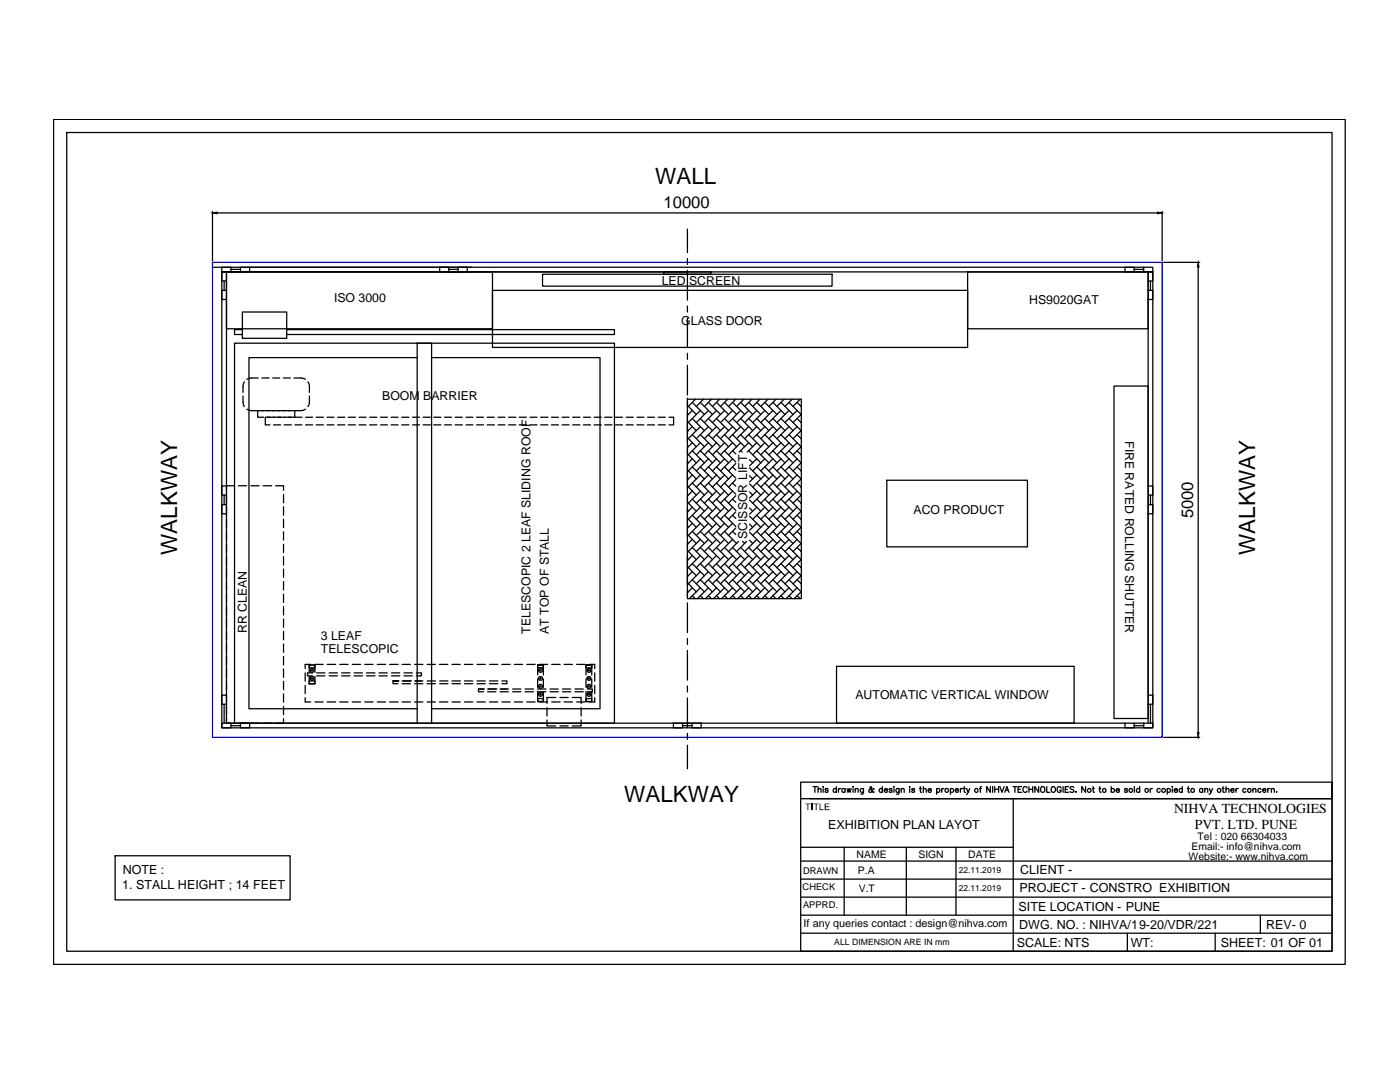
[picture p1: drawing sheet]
<svg xmlns="http://www.w3.org/2000/svg" width="279mm" height="216mm" viewBox="0 0 279 216" stroke-linecap="round" stroke-linejoin="round" font-family="sans-serif">
<!-- layer: 0 -->
<g fill="none" stroke="#000" stroke-width=".25">
<path d="M10.7 23.8h257.8v168.6h-257.8zM13.3 26.4h252.5v163.4h-252.5zM42.4 53.3h185.8M42.4 42.2v9.9M43.3 42.5h187.7M44.3 54.3h185.8v90.9h-185.8zM44.3 54.3h.9v1.8h-.9zM44.3 57.9h.9v1.9h-.9zM44.3 53.3h1.8v1h-1.8zM44.3 54.3h92.9M44.7 56.1v1.8M45.2 54.3h53.1v11.3h-53.1z"/>
<path d="M45.2 56.1v1.8M45.2 59.8v37.2M46.1 53.7h1.9M48 53.3h1.8v1h-1.8zM49.8 53.3h44.4M87.7 53.3h1.9v1h-1.9zM89.6 53.7h1.8M91.4 53.3h1.8v1h-1.8zM98.3 57.9h94.8v11.4h-94.8zM108.3 54.7h57.8v2.4h-57.8zM132.4 54.3h9.5v.4h-9.5zM137.2 45.7v4.7"/>
<path d="M137.2 51.6v1.2M137.2 54v5.9M193.1 54.3h36v11.3h-36zM224.5 53.3h1.8v1h-1.8zM226.3 53.7h1.9M226.3 54.3h1.9M228.2 53.3h1.9v1h-1.9zM229.1 54.3h1v1.8h-1zM229.1 57.9h1v1.9h-1zM229.1 56.1v1.8M229.1 59.8v37.2M229.6 56.1v1.8"/>
<path d="M231.9 42.2v9.9M232.2 52.4h7.2M239.1 53.3v92.9M46.8 68.5h75.8v75.8h-75.8zM48.4 62.3h8.8v5.2h-8.8zM48.4 65.8h-1.6v.9h1.6M48.5 79v1.2l.3 .9M48.8 76.2l-.3 .9v1.2M51.5 75.4h-1.3l-.9 .3M52.3 75.4h1.4M54.4 75.4h1.4M56.5 75.4h1.4"/>
<path d="M57.2 65.8h65.4v.9h-65.4M58.7 75.4h1.4l.8 .3M61.5 76.2l.3 .9v1.2M61.8 79v1.2l-.3 .9M83.3 71.4h-33.6v70h33.6M86.1 71.4h33.6v70h-33.6M137.2 79.7h.1M137.2 79.7h22.7v39.8h-22.7zM137.2 61.1v1.2M137.2 63.4v5.9M137.2 70.5v1.2M137.2 72.9v5.9"/>
<path d="M137.2 80v1.2M138.8 79.7l-1.4 1.4M140.4 79.7l-1.4 1.4M142 79.7l-1.4 1.4M143.6 79.7l-1.4 1.4M145.2 79.7l-1.4 1.4M146.8 79.7l-1.4 1.4M148.4 79.7l-1.4 1.4M150.1 79.7l-1.5 1.4M151.7 79.7l-1.5 1.4M153.3 79.7l-1.5 1.4M154.9 79.7l-1.5 1.4"/>
<path d="M156.5 79.7l-1.4 1.4M158.1 79.7l-1.4 1.4M159.7 79.7l-1.4 1.4M222.3 77h6.8v66.4h-6.8zM44.3 97h.9v1.8h-.9zM44.7 98.8v1.9M45.2 98.7v2M46.7 96.9h-1.5v.9M47.6 96.9h1.6M49.3 81.6l.9 .3h1.3M50.1 96.9h1.6M52.5 96.9h1.7"/>
<path d="M52.6 81.9h-1.2v1.4h1.2M53.3 83.3h4.9M53.9 83.3h-1v1.5h1M54.6 84.8h1.4M55 96.9h1.6v.9M56.6 98.7v1.6M56.7 84.8h1.5M58.8 81.9v1.4h-1.2M58.9 84.8h1.4M58.9 83.3h1.4M60.9 81.6l-.8 .3h-7.8M61 84.8h1.4"/>
<path d="M61 83.3h1.4M63.1 84.8h1.4M63.1 83.3h1.4M65.3 84.8h1.4M65.3 83.3h1.4M67.4 84.8h1.4M67.4 83.3h1.4M69.5 84.8h1.4M69.5 83.3h1.4M71.7 84.8h1.4M71.7 83.3h1.4M73.8 84.8h1.4"/>
<path d="M73.8 83.3h1.4M75.9 84.8h1.4M75.9 83.3h1.4M78 84.8h1.4M78 83.3h1.4M80.2 84.8h1.4M80.2 83.3h1.4M82.3 84.8h1.4M82.3 83.3h1.4M84.4 84.8h1.5M84.4 83.3h1.5M86.6 84.8h1.4"/>
<path d="M86.6 83.3h1.4M88.7 84.8h1.4M88.7 83.3h1.4M90.8 84.8h1.5M90.8 83.3h1.5M93 84.8h1.4M93 83.3h1.4M95.1 84.8h1.4M95.1 83.3h1.4M97.2 84.8h1.5M97.2 83.3h1.5M99.4 84.8h1.4"/>
<path d="M99.4 83.3h1.4M101.5 84.8h1.4M101.5 83.3h1.4M103.6 84.8h1.5M103.6 83.3h1.5M105.8 84.8h1.4M105.8 83.3h1.4M107.9 84.8h1.4M107.9 83.3h1.4M110.1 84.8h1.3M110.1 83.3h1.3M112.2 84.8h1.4"/>
<path d="M112.2 83.3h1.4M114.3 84.8h1.4M114.3 83.3h1.4M116.4 84.8h1.4M116.4 83.3h1.4M118.6 84.8h1.4M118.6 83.3h1.4M120.7 84.8h1.4M120.7 83.3h1.4M122.8 84.8h1.4M122.8 83.3h1.4M125 84.8h1.4"/>
<path d="M125 83.3h1.4M127.1 84.8h1.4M127.1 83.3h1.4M129.2 84.8h1.4M129.2 83.3h1.4M131.3 84.8h1.5M131.3 83.3h1.5M133.5 83.3h.9v1.5h-.9M137.2 82.4v5.9M137.2 89.5v1.2M137.2 91.8v6M137.2 80.9l1.8 1.8"/>
<path d="M137.2 82.5l.2 .2M137.2 84.1l1.8 1.8M137.2 85.7l.2 .2M137.2 87.3l1.8 1.8M137.2 88.9l.2 .2M137.2 90.5l1.8 1.9M137.2 92.1l.2 .3M137.2 93.8l1.8 1.8M137.2 95.4l.2 .2M137.2 97l1.8 1.8M137.2 98.6l.2 .2M138.2 98l-1 1v1.1"/>
<path d="M138.2 80.3l2.4 2.4M138.2 83.5l2.4 2.4M138.2 86.7l2.4 2.4M138.2 89.9l2.4 2.5M138.2 93.2l2.4 2.4M138.2 96.4l2.4 2.4M138.2 99.6l2.4 2.4M138.2 81.9l-1 1M138.2 85.1l-1 1M138.2 88.3l-1 1M138.2 91.6l-1 .9M138.2 94.8l-1 .9"/>
<path d="M139.8 80.3l2.4 2.4M139.8 83.5l2.4 2.4M139.8 86.7l2.4 2.4M139.8 89.9l2.4 2.5M139.8 93.2l2.4 2.4M139.8 96.4l2.4 2.4M139.8 99.6l2.4 2.4M139.8 81.9l-2.4 2.4M139.8 85.1l-2.4 2.4M139.8 88.3l-2.4 2.4M139.8 91.6l-2.4 2.4M139.8 94.8l-2.4 2.4"/>
<path d="M139.8 98l-2.4 2.4M141.4 80.3l2.4 2.4M141.4 83.5l2.4 2.4M141.4 86.7l2.4 2.4M141.4 89.9l2.4 2.5M141.4 93.2l2.4 2.4M141.4 96.4l2.4 2.4M141.4 99.6l2.4 2.4M141.4 81.9l-2.4 2.4M141.4 85.1l-2.4 2.4M141.4 88.3l-2.4 2.4M141.4 91.6l-2.4 2.4"/>
<path d="M141.4 94.8l-2.4 2.4M141.4 98l-2.4 2.4M143 80.3l2.4 2.4M143 83.5l2.4 2.4M143 86.7l2.4 2.4M143 89.9l2.4 2.5M143 93.2l2.4 2.4M143 96.4l2.4 2.4M143 99.6l2.4 2.4M143 81.9l-2.4 2.4M143 85.1l-2.4 2.4M143 88.3l-2.4 2.4"/>
<path d="M143 91.6l-2.4 2.4M143 94.8l-2.4 2.4M143 98l-2.4 2.4M144.6 80.3l2.4 2.4M144.6 83.5l2.4 2.4M144.6 86.7l2.4 2.4M144.6 89.9l2.2 2.3M144.6 93.2l2.2 2.2M144.6 96.4l2.2 2.2M144.6 99.6l2.2 2.2M144.6 81.9l-2.4 2.4M144.6 85.1l-2.4 2.4"/>
<path d="M144.6 88.3l-2.4 2.4M144.6 91.6l-2.4 2.4M144.6 94.8l-2.4 2.4M144.6 98l-2.4 2.4M146.2 80.3l2.4 2.4M146.2 83.5l2.4 2.4M146.2 86.7l2.4 2.4M146.2 89.9l.6 .7M146.2 93.2l.6 .6M146.2 96.4l.6 .6M146.2 99.6l.6 .6M146.2 81.9l-2.4 2.4"/>
<path d="M146.2 85.1l-2.4 2.4M146.2 88.3l-2.4 2.4M146.2 91.6l-2.4 2.4M146.2 94.8l-2.4 2.4M146.2 98l-2.4 2.4M146.8 92.5l-1.4 1.5M146.8 95.7l-1.4 1.5M146.8 98.9l-1.4 1.5M147.8 80.3l2.4 2.4M147.8 83.5l2.4 2.4M147.8 86.7l2.4 2.4M147.8 89.9l.3 .3"/>
<path d="M147.8 81.9l-2.4 2.4M147.8 85.1l-2.4 2.4M147.8 88.3l-2.4 2.4M149.4 80.3l2.4 2.4M149.4 83.5l2.4 2.4M149.4 86.7l2.4 2.4M149.4 89.9l2.4 2.5M149.4 81.9l-2.4 2.4M149.4 85.1l-2.4 2.4M149.4 88.3l-1.9 1.9M149.6 91.7l.6 .7M149.6 93.3l2.2 2.3"/>
<path d="M149.6 94.9l.6 .7M149.6 96.5l2.2 2.3M149.6 98.2l.6 .6M149.6 99.8l2.2 2.2M151 80.3l2.4 2.4M151 83.5l2.4 2.4M151 86.7l2.4 2.4M151 89.9l2.4 2.5M151 93.2l2.4 2.4M151 96.4l2.4 2.4M151 99.6l2.4 2.4M151 81.9l-2.4 2.4"/>
<path d="M151 85.1l-2.4 2.4M151 88.3l-1.9 1.9M151 91.6l-1.4 1.3M151 94.8l-1.4 1.4M151 98l-1.4 1.4M152.6 80.3l2.5 2.4M152.6 83.5l2.5 2.4M152.6 86.7l2.5 2.4M152.6 89.9l2.5 2.5M152.6 93.2l2.5 2.4M152.6 96.4l2.5 2.4M152.6 99.6l2.5 2.4"/>
<path d="M152.6 81.9l-2.4 2.4M152.6 85.1l-2.4 2.4M152.6 88.3l-2.4 2.4M152.6 91.6l-2.4 2.4M152.6 94.8l-2.4 2.4M152.6 98l-2.4 2.4M154.2 80.3l2.5 2.4M154.2 83.5l2.5 2.4M154.2 86.7l2.5 2.4M154.2 89.9l2.5 2.5M154.2 93.2l2.5 2.4M154.2 96.4l2.5 2.4"/>
<path d="M154.2 99.6l2.5 2.4M154.2 81.9l-2.4 2.4M154.2 85.1l-2.4 2.4M154.2 88.3l-2.4 2.4M154.2 91.6l-2.4 2.4M154.2 94.8l-2.4 2.4M154.2 98l-2.4 2.4M155.9 80.3l2.4 2.4M155.9 83.5l2.4 2.4M155.9 86.7l2.4 2.4M155.9 89.9l2.4 2.5M155.9 93.2l2.4 2.4"/>
<path d="M155.9 96.4l2.4 2.4M155.9 99.6l2.4 2.4M155.9 81.9l-2.5 2.4M155.9 85.1l-2.5 2.4M155.9 88.3l-2.5 2.4M155.9 91.6l-2.5 2.4M155.9 94.8l-2.5 2.4M155.9 98l-2.5 2.4M157.5 80.3l2.4 2.4M157.5 83.5l2.4 2.4M157.5 86.7l2.4 2.4M157.5 89.9l2.4 2.5"/>
<path d="M157.5 93.2l2.4 2.4M157.5 96.4l2.4 2.4M157.5 99.6l2.4 2.4M157.5 81.9l-2.4 2.4M157.5 85.1l-2.4 2.4M157.5 88.3l-2.4 2.4M157.5 91.6l-2.4 2.4M157.5 94.8l-2.4 2.4M157.5 98l-2.4 2.4M159.1 80.3l.8 .8M159.1 83.5l.8 .9M159.1 86.7l.8 .9"/>
<path d="M159.1 89.9l.8 .9M159.1 93.2l.8 .8M159.1 96.4l.8 .8M159.1 99.6l.8 .8M159.1 81.9l-2.4 2.4M159.1 85.1l-2.4 2.4M159.1 88.3l-2.4 2.4M159.1 91.6l-2.4 2.4M159.1 94.8l-2.4 2.4M159.1 98l-2.4 2.4M159.9 81.1h.1M159.9 82.7l-1.6 1.6"/>
<path d="M159.9 84.3h.1M159.9 85.9l-1.6 1.6M159.9 87.5h.1M159.9 89.1l-1.6 1.6M159.9 90.7h.1M159.9 92.3l-1.6 1.7M159.9 93.9v.1M159.9 95.5l-1.6 1.7M159.9 97.1v.1M159.9 98.7l-1.6 1.7M177 95.8h28v13.3h-28zM229.1 97h1v1.8h-1z"/>
<path d="M229.1 98.8v1.9M229.6 98.8v1.9M44.3 100.7h.9v1.8h-.9zM45.2 101.1v39M56.6 101.1v1.7M56.6 103.6v1.7M56.6 106.1v1.7M56.6 108.6v1.7M56.6 111.1v1.7M56.6 113.6v1.6M56.6 116.1v1.6M56.6 118.6v1.6"/>
<path d="M137.2 101.3v6M137.2 108.4v1.2M137.2 110.8v5.9M137.2 117.9v1.2M137.2 100.2l1.8 1.8M137.2 101.8l.2 .2M137.2 103.4l1.8 1.8M137.2 105l.2 .2M137.2 106.6l1.8 1.8M137.2 108.2l.2 .2M137.2 109.8l1.8 1.9M137.2 111.4l.2 .3"/>
<path d="M137.2 113.1l1.8 1.8M137.2 114.7l.2 .2M137.2 116.3l1.8 1.8M137.2 117.9l.2 .2M138.2 102.8l2.4 2.4M138.2 106l2.4 2.4M138.2 109.2l2.4 2.5M138.2 112.5l2.4 2.4M138.2 115.7l2.4 2.4M138.2 118.9l.6 .6M138.2 101.2l-1 1M138.2 104.4l-1 1"/>
<path d="M138.2 107.6l-1 1M138.2 110.9l-1 .9M138.2 114.1l-1 .9M138.2 117.3l-1 1M139.8 102.8l2.4 2.4M139.8 106l2.4 2.4M139.8 109.2l2.4 2.5M139.8 112.5l2.4 2.4M139.8 115.7l2.4 2.4M139.8 118.9l.6 .6M139.8 101.2l-2.4 2.4M139.8 104.4l-2.4 2.4"/>
<path d="M139.8 107.6l-2.4 2.5M139.8 110.9l-2.4 2.4M139.8 114.1l-2.4 2.4M139.8 117.3l-2.2 2.2M141.4 102.8l2.4 2.4M141.4 106l2.4 2.4M141.4 109.2l2.4 2.5M141.4 112.5l2.4 2.4M141.4 115.7l2.4 2.4M141.4 118.9l.6 .6M141.4 101.2l-2.4 2.4M141.4 104.4l-2.4 2.4"/>
<path d="M141.4 107.6l-2.4 2.5M141.4 110.9l-2.4 2.4M141.4 114.1l-2.4 2.4M141.4 117.3l-2.2 2.2M143 102.8l2.4 2.4M143 106l2.4 2.4M143 109.2l2.4 2.5M143 112.5l2.4 2.4M143 115.7l2.4 2.4M143 118.9l.6 .6M143 101.2l-2.4 2.4M143 104.4l-2.4 2.4"/>
<path d="M143 107.6l-2.4 2.5M143 110.9l-2.4 2.4M143 114.1l-2.4 2.4M143 117.3l-2.2 2.2M144.6 102.8l2.2 2.3M144.6 106l2.4 2.4M144.6 109.2l2.4 2.5M144.6 112.5l2.4 2.4M144.6 115.7l2.4 2.4M144.6 118.9l.6 .6M144.6 101.2l-2.4 2.4M144.6 104.4l-2.4 2.4"/>
<path d="M144.6 107.6l-2.4 2.5M144.6 110.9l-2.4 2.4M144.6 114.1l-2.4 2.4M144.6 117.3l-2.2 2.2M146.2 102.8l.6 .6M146.2 106l.6 .7M146.2 109.2l2.4 2.5M146.2 112.5l2.4 2.4M146.2 115.7l2.4 2.4M146.2 118.9l.6 .6M146.2 101.2l-2.4 2.4M146.2 104.4l-2.4 2.4"/>
<path d="M146.2 107.6l-2.4 2.5M146.2 110.9l-2.4 2.4M146.2 114.1l-2.4 2.4M146.2 117.3l-2.2 2.2M146.8 102.1l-1.4 1.5M146.8 105.4l-1.4 1.4M147.4 108l-2 2.1M147.8 109.2l2.4 2.5M147.8 112.5l2.4 2.4M147.8 115.7l2.4 2.4M147.8 118.9l.6 .6M147.8 110.9l-2.4 2.4"/>
<path d="M147.8 114.1l-2.4 2.4M147.8 117.3l-2.2 2.2M148.2 108l.4 .4M149 108l-2 2.1M149.4 109.2l2.4 2.5M149.4 112.5l2.4 2.4M149.4 115.7l2.4 2.4M149.4 118.9l.6 .6M149.4 110.9l-2.4 2.4M149.4 114.1l-2.4 2.4M149.4 117.3l-2.2 2.2M149.6 101.4l.6 .6"/>
<path d="M149.6 103l2.2 2.2M149.6 104.6l.6 .6M149.6 106.2l2.2 2.2M149.6 107.8l.6 .6M151 102.8l2.4 2.4M151 106l2.4 2.4M151 109.2l2.4 2.5M151 112.5l2.4 2.4M151 115.7l2.4 2.4M151 118.9l.6 .6M151 101.2l-1.4 1.4M151 104.4l-1.4 1.4"/>
<path d="M151 107.6l-2.4 2.5M151 110.9l-2.4 2.4M151 114.1l-2.4 2.4M151 117.3l-2.2 2.2M152.6 102.8l2.5 2.4M152.6 106l2.5 2.4M152.6 109.2l2.5 2.5M152.6 112.5l2.5 2.4M152.6 115.7l2.5 2.4M152.6 118.9l.6 .6M152.6 101.2l-2.4 2.4M152.6 104.4l-2.4 2.4"/>
<path d="M152.6 107.6l-2.4 2.5M152.6 110.9l-2.4 2.4M152.6 114.1l-2.4 2.4M152.6 117.3l-2.2 2.2M154.2 102.8l2.5 2.4M154.2 106l2.5 2.4M154.2 109.2l2.5 2.5M154.2 112.5l2.5 2.4M154.2 115.7l2.5 2.4M154.2 118.9l.6 .6M154.2 101.2l-2.4 2.4M154.2 104.4l-2.4 2.4"/>
<path d="M154.2 107.6l-2.4 2.5M154.2 110.9l-2.4 2.4M154.2 114.1l-2.4 2.4M154.2 117.3l-2.2 2.2M155.9 102.8l2.4 2.4M155.9 106l2.4 2.4M155.9 109.2l2.4 2.5M155.9 112.5l2.4 2.4M155.9 115.7l2.4 2.4M155.9 118.9l.5 .6M155.9 101.2l-2.5 2.4M155.9 104.4l-2.5 2.4"/>
<path d="M155.9 107.6l-2.5 2.5M155.9 110.9l-2.5 2.4M155.9 114.1l-2.5 2.4M155.9 117.3l-2.2 2.2M157.5 102.8l2.4 2.4M157.5 106l2.4 2.4M157.5 109.2l2.4 2.5M157.5 112.5l2.4 2.4M157.5 115.7l2.4 2.4M157.5 118.9l.6 .6M157.5 101.2l-2.4 2.4M157.5 104.4l-2.4 2.4"/>
<path d="M157.5 107.6l-2.4 2.5M157.5 110.9l-2.4 2.4M157.5 114.1l-2.4 2.4M157.5 117.3l-2.2 2.2M159.1 102.8l.8 .9M159.1 106l.8 .9M159.1 109.2l.8 .9M159.1 112.5l.8 .8M159.1 115.7l.8 .8M159.1 118.9l.6 .6M159.1 101.2l-2.4 2.4M159.1 104.4l-2.4 2.4"/>
<path d="M159.1 107.6l-2.4 2.5M159.1 110.9l-2.4 2.4M159.1 114.1l-2.4 2.4M159.1 117.3l-2.2 2.2M159.9 100.4h.1M159.9 102l-1.6 1.6M159.9 103.6h.1M159.9 105.2l-1.6 1.6M159.9 106.8h.1M159.9 108.4l-1.6 1.7M159.9 110v.1M159.9 111.6l-1.6 1.7"/>
<path d="M159.9 113.2v.1M159.9 114.8l-1.6 1.7M159.9 116.4v.1M159.9 118.1l-1.4 1.4M229.1 100.7h1v1.8h-1zM229.1 102.5v36.2M44.3 138.7h.9v1.8h-.9zM56.6 121v1.7M56.6 123.5v1.7M56.6 126v1.7M56.6 128.5v1.7M56.6 131v1.7"/>
<path d="M56.6 133.5v1.7M56.6 136v1.6M56.6 138.5v1.6M60.9 139.2v.9h1.1M60.9 134.3v1.6M60.9 136.8v1.6M61.7 134.1v-1.4h1.2v1.4M61.7 135v1.4v-.5h1.2v.5h-1.2h1.2v-1.4M61.7 132.7h1.2v.6h-1.2zM62 132.6h-1.1v.8M62.4 134.3h-1v.6h1M62.9 132.6h1.6"/>
<path d="M63.2 134.9h1.6M63.2 134.3h1.6M65.3 132.6h1.7M65.7 134.9h1.6M65.7 134.3h1.6M67.8 132.6h1.7M68.2 134.9h1.6M68.2 134.3h1.6M70.3 132.6h1.7M70.7 134.9h1.6M70.7 134.3h1.6M72.8 132.6h1.7"/>
<path d="M73.1 134.9h1.7M73.1 134.3h1.7M75.3 132.6h1.6M75.6 134.9h1.7M75.6 134.3h1.7M77.8 132.6h1.6M78.1 134.9h1.7M78.1 134.3h1.7M78.4 135.9v.5h1M79.4 135.9h-1h1.2M80.2 136.4h1.7M80.2 135.9h1.9"/>
<path d="M80.2 132.6h1.7M80.6 134.9h1.7M80.6 134.3h1.7M82.7 136.4h1.7M82.7 135.9h1.7M82.7 132.6h1.7M83.1 134.3h1v.6h-1M85.2 136.4h1.7M85.2 135.9h1.7M85.2 132.6h1.7M87.7 132.6h1.7M87.7 136.4h1.7"/>
<path d="M87.7 135.9h1.7M90.2 136.4h1.7M90.2 135.9h1.7M90.2 132.6h1.6M92.7 136.4h1.6M92.7 135.9h1.6M92.7 132.6h1.6M95.2 136.4h1.6M95.2 135.9h1.6M95.2 132.6h1.6M96.7 137.5h-1.2v.5h1M97.3 138h1.7"/>
<path d="M97.3 137.5h1.9M97.7 136.4h1.6M97.7 135.9h1.6M97.7 132.6h1.6M99.8 138h1.7M99.8 137.5h1.7M100.1 135.9h1.1v.5h-1.1M100.1 132.6h1.7M102.3 138h1.7M102.3 137.5h1.7M102.6 132.6h1.7M104.8 138h1.7"/>
<path d="M104.8 137.5h1.7M105.1 132.6h1.7M107.3 138h1.7M107.3 137.5h1.7M107.3 138v2h1.1v-2M107.3 134.7v-2h1.1v.6h-1.1v-.6h1.1v2M107.3 139.4h1.1v.6h-1.1zM107.3 135.5v1.6M107.6 132.6h1.7M107.8 136.9h.1v.2zM107.8 135.3l.2 .1-.1 .1zM107.8 133.7l.2 .1-.1 .1z"/>
<path d="M107.8 138.5h.2l-.1 .2zM108.4 135.5v1.6M109.8 138h1.6M109.8 137.5h1.6M110.1 132.6h1.7M110.9 139.2h-1.7v1.2M111.7 139.2h1.7M112.3 138h1.6M112.3 137.5h1.6M112.6 132.6h1.6M114.2 139.2h1.8v1.2M114.8 138h1.6"/>
<path d="M114.8 137.5h1.6M115.1 132.6h1.6M117 138v2h1.1v-2M117 134.7v-2h1.1v.6h-1.1v-.6h1.1v2M117 139.4h1.1v.6h-1.1zM117 135.5v1.6M117.2 137.5h1v.5h-1M117.5 136.9l.2 .1-.2 .1zM117.6 132.6h1.1v.8M118.1 135.5v1.6M118.7 139.2v.9h-1.1M118.7 134.3v1.6"/>
<path d="M118.7 136.8v1.6M137.2 120.3v5.9M137.2 127.4v1.2M137.2 129.8v5.9M137.2 136.9v1.2M137.2 139.3v5.9M166.9 133h47.5v11.3h-47.5zM229.1 138.7h1v1.8h-1zM44.3 144.3h1.8v.9h-1.8zM44.7 140.5v3.8M45.2 143.4v.9h1.5M45.2 140.5v3.8h179.3"/>
<path d="M46.1 144.8h1.9M48 144.3h1.8v.9h-1.8zM56.6 143.4v.9h-1.6M56.6 141v1.6M62.9 140.1h1.6M65.3 140.1h1.7M67.8 140.1h1.7M70.3 140.1h1.7M72.8 140.1h1.7M75.3 140.1h1.6M77.8 140.1h1.6M80.2 140.1h1.7"/>
<path d="M82.7 140.1h1.7M83.3 144.3v-75.8h2.8v75.8M85.2 140.1h1.7M87.7 140.1h1.7M90.2 140.1h1.6M92.7 140.1h1.6M95.2 140.1h1.6M97.7 140.1h1.6M100.1 140.1h1.7M102.6 140.1h1.7M105.1 140.1h1.7M107.6 140.1h1.7"/>
<path d="M109.2 143.7v1.2h1.7M109.2 141.2v1.7M110.1 140.1h1.7M111.7 144.9h1.7M112.6 140.1h1.6M115.1 140.1h1.6M116 143.7v1.2h-1.8M116 141.2v1.7M134.4 144.3h1.8v.9h-1.8zM136.2 144.8h1.9M137.2 146.3v1.2M137.2 148.7v4.7"/>
<path d="M138.1 144.3h1.8v.9h-1.8zM159.8 156.1h106v3.3h-106zM161.6 159.4h104.2M162.2 157h.8M162.6 157v1.1M163.3 157.6l.2-.3 .3 .1 .1 .7M163.3 157v1.1M164.3 157v.1zM164.3 157.4v.7M165.3 157.5l-.3-.2-.3 .1v.2l.5 .2 .1 .1-.3 .2-.3-.2M166.9 157.5a.35 .35 0 0 0-.5 0 .35 .35 0 0 0 0 .5 .35 .35 0 0 0 .5-.1M166.9 157v1.1"/>
<path d="M167.3 157.3v.8M167.8 157.3l-.3 .1-.2 .3M168.6 157.5a.35 .35 0 0 0-.5 0 .35 .35 0 0 0 0 .5 .35 .35 0 0 0 .5-.1M168.6 157.3v.8M169 157.3l.2 .8 .2-.8 .3 .8 .2-.8M170.3 157v.1zM170.3 157.4v.7M170.7 157.6l.3-.3 .2 .1 .1 .7M170.7 157.3v.8M172.3 157.3v.9l-.1 .2h-.4M172.3 157.5a.37 .37 0 0 0-.5-.1 .37 .37 0 0 0 0 .6 .37 .37 0 0 0 .5-.1M174.4 157.5l-.1-.2a.63 .63 0 0 1-.9 .7l.1-.4 .5-.3-.2-.3-.2 .1 .1 .3 .5 .7h.2v-.1"/>
<path d="M176.1 157.5a.35 .35 0 0 0-.5 0 .35 .35 0 0 0 0 .5 .35 .35 0 0 0 .5-.1M176.1 157v1.1M176.5 157.7h.6v-.1a.35 .35 0 0 0-.5-.1 .35 .35 0 0 0 0 .5 .35 .35 0 0 0 .5-.1M178 157.5l-.2-.2-.3 .1v.2l.5 .2v.1l-.2 .2-.4-.2M178.3 157h.2zM178.4 157.4v.7M179.4 157.3v1.1h-.5M179.4 157.5a.35 .35 0 0 0-.5 0 .35 .35 0 0 0 0 .5 .35 .35 0 0 0 .5-.1M179.9 157.6l.3-.3 .2 .1 .1 .7M179.9 157.3v.8M181.6 157v.1zM181.6 157.4v.7"/>
<path d="M182.5 157.5l-.2-.2-.4 .2 .6 .3v.3h-.4l-.2-.2M183.5 157.3h.4M183.7 157v.9v.2h.2M184.3 157.6l.1-.2h.4l.1 .7M184.3 157v1.1M185.2 157.7h.7a.35 .35 0 0 0-.5-.3 .35 .35 0 0 0-.1 .5l.2 .2 .4-.2M186.9 157.5a.35 .35 0 0 1 .6 0 .35 .35 0 0 1 0 .5 .35 .35 0 0 1-.6-.1M186.9 157.3v1.2M187.9 157.3v.8M188.4 157.3l-.3 .1-.2 .3M189.7 157.5a.35 .35 0 0 1 .5 0 .35 .35 0 0 1 0 .5 .35 .35 0 0 1-.5-.1M189.7 157.3v1.2"/>
<path d="M190.7 157.7h.6a.35 .35 0 0 0-.5-.3 .35 .35 0 0 0-.1 .5l.2 .2 .4-.2M191.7 157.3v.8M192.1 157.3l-.3 .1-.1 .3M192.3 157.3h.3M192.4 157v.9l.1 .2h.2M192.9 157.3l.3 .8 .3-.8M193.2 158.1l-.3 .4M195.5 157.3h.4M195.9 157h-.2v.2v.9M197.6 157v1.1l-.7-1.1v1.1M198.1 157v1.1M198.5 157v1.1"/>
<path d="M198.5 157.5h.8M199.3 157v1.1M199.5 157l.5 1.1 .4-1.1M200.5 158.1l.4-1.1 .5 1.1M200.7 157.7h.5M202.2 157h.7M202.2 159.4v30.4M202.6 157v1.1M203.2 157.5h.4M203.9 157h-.7v1.1h.7M205 157.3a.41 .41 0 0 0-.5-.3 .41 .41 0 0 0-.3 .4v.3a.42 .42 0 0 0 .3 .4 .42 .42 0 0 0 .5-.3M205.3 157.5h.8"/>
<path d="M205.3 157v1.1M206.1 157v1.1M207.3 157v1.1l-.8-1.1v1.1M207.9 157h.1a.56 .56 0 0 1 .5 .6 .56 .56 0 0 1-.6 .5l-.2-.4zM208.9 157v1.1h.6M210 157a.54 .54 0 0 1 .7 .5 .54 .54 0 0 1-.7 .6l-.2-.4zM211.8 157.3a.41 .41 0 0 0-.5-.4 .41 .41 0 0 0-.3 .5v.3a.4 .4 0 0 0 .4 .4 .4 .4 0 0 0 .4-.4h-.3M212.2 157v1.1M212.6 157.5h.4M213.3 157h-.7v1.1h.7M214.3 157.1l-.3-.1h-.4v.3l.6 .3 .1 .3-.3 .2-.4-.2M214.7 158.1h.1z"/>
<path d="M216.6 157v1.1l-.7-1.1v1.1M218 157.3h.4M218.2 157v.9v.2h.2M219.3 157.3h.4M219.5 157v.9v.2h.2M221.8 157.5a.37 .37 0 0 1 .5-.1 .37 .37 0 0 1 0 .6 .37 .37 0 0 1-.5-.1M221.8 157v1.1M222.7 157.7h.7a.34 .34 0 0 0-.3-.4 .34 .34 0 0 0-.4 .4l.2 .4h.3l.2-.2M224.5 144.3h1.8v.9h-1.8zM225 157.5l-.2-.2-.4 .2 .5 .3v.3h-.3l-.2-.2M226.3 144.3h1.9M226.3 144.8h1.9"/>
<path d="M226.4 157v1.1M227.4 157.5a.37 .37 0 0 0-.5-.1 .37 .37 0 0 0 0 .6 .37 .37 0 0 0 .5-.1M227.4 157v1.1M228.2 144.3h1.9v.9h-1.9zM229.1 140.5v3.8M229.6 157.3v.8M229.6 140.5v3.8M230 157.3l-.3 .1-.1 .3M231.5 157.5a.37 .37 0 0 0-.5-.1 .37 .37 0 0 0 0 .6 .37 .37 0 0 0 .5-.1M232.2 147.1h7.2M232.9 157.5a.35 .35 0 0 1 .6 0 .35 .35 0 0 1 0 .5 .35 .35 0 0 1-.6-.1M232.9 157.3v1.2"/>
<path d="M234 157v.1zM234 157.4v.7M234.3 157.7h.7v-.1a.35 .35 0 0 0-.5-.1 .35 .35 0 0 0 0 .5 .35 .35 0 0 0 .5-.1M236 157.5a.35 .35 0 0 0-.6 0 .35 .35 0 0 0 0 .5 .35 .35 0 0 0 .6-.1M236 157v1.1M237 157.3h.3M237.1 157v.9l.1 .2h.2M240 157.5a.35 .35 0 0 0-.5 0 .35 .35 0 0 0 0 .5 .35 .35 0 0 0 .5-.1M240 157.3v.8M240.4 157.6l.3-.3 .3 .1v.7M240.4 157.3v.8M241.4 157.3l.3 .8 .3-.8"/>
<path d="M241.7 158.1l-.4 .4M243.9 157.3h.4M244.1 157v1.1h.3M244.7 157.6l.3-.3 .2 .1 .1 .7M244.7 157v1.1M245.6 157.7h.7v-.1a.35 .35 0 0 0-.5-.1 .35 .35 0 0 0 0 .5 .35 .35 0 0 0 .5-.1M246.7 157.3v.8M247.1 157.3l-.3 .1-.1 .3M248.7 157.5a.35 .35 0 0 0-.6 0 .35 .35 0 0 0 0 .5 .35 .35 0 0 0 .6-.1M250 157.6l.3-.3 .3 .1v.7M250 157.3v.8M251.7 157.5a.35 .35 0 0 0-.6 0 .35 .35 0 0 0 0 .5 .35 .35 0 0 0 .6-.1"/>
<path d="M252 157.7h.6v-.1a.35 .35 0 0 0-.5-.1 .35 .35 0 0 0 0 .5 .35 .35 0 0 0 .5-.1M253 157.3v.8M253.4 157.3l-.2 .1-.2 .3M253.7 157.6l.2-.2h.3l.1 .7M253.7 157.3v.8M254.8 158v.1zM265.8 156.1v33.7h-106v-30.4M23 170.8h34.9v8.8h-34.9zM159.8 179h106M159.8 175.4h106M159.8 171.8h106M159.8 169.1h42.4"/>
<path d="M168.5 169.1v13.5M180.9 169.1v13.5M190.8 169.1v13.5M159.8 182.6h106M159.8 186.2h106M225 186.2v3.6M242.5 186.2v3.6M251.5 182.6v3.6"/>
<circle cx="62.3" cy="133.8" r=".41"/>
<circle cx="62.3" cy="135.4" r=".41"/>
<circle cx="62.3" cy="133.8" r=".12"/>
<circle cx="62.3" cy="135.4" r=".12"/>
<circle cx="107.9" cy="133.8" r=".39"/>
<circle cx="107.9" cy="138.5" r=".39"/>
<circle cx="107.9" cy="135.4" r=".39"/>
<circle cx="107.9" cy="137" r=".41"/>
<circle cx="117.5" cy="135.4" r=".41"/>
<circle cx="117.5" cy="133.8" r=".41"/>
<circle cx="117.5" cy="138.5" r=".41"/>
<circle cx="117.5" cy="137" r=".42"/>
<circle cx="117.5" cy="133.8" r=".12"/>
<circle cx="117.5" cy="138.5" r=".12"/>
<circle cx="117.5" cy="135.4" r=".12"/>
<circle cx="189" cy="157.7" r=".37"/>
<circle cx="194.8" cy="157.7" r=".37"/>
<circle cx="217.4" cy="157.7" r=".37"/>
<circle cx="220.4" cy="157.7" r=".37"/>
<circle cx="225.7" cy="157.7" r=".37"/>
<circle cx="228.8" cy="157.7" r=".37"/>
<circle cx="232.2" cy="157.7" r=".37"/>
<circle cx="238" cy="157.7" r=".37"/>
<circle cx="243.3" cy="157.7" r=".37"/>
<circle cx="249.3" cy="157.7" r=".37"/>
</g>
<path d="M42.4 52.4h189.5v94.7h-189.5z" fill="none" stroke="#00f" stroke-width=".25"/>
<path d="M42.4 42.5l.9-.2v.4zM231 42.3l.9 .2-.9 .2zM239.1 52.4l.2 .9h-.3zM239 146.2h.3l-.2 .9z" fill="#000" stroke="#000" stroke-width=".2"/>
<path d="M160.7 160.3h1.1v.2h-.5v1.2h-.2v-1.2h-.4zM162 160.3h.2v1.4h-.2zM162.3 160.3h1.1v.2h-.4v1.2h-.2v-1.2h-.5zM163.6 160.3h.1v1.2h.7v.2h-.8zM164.6 160.3h1v.2h-.8v.4h.7v.2h-.7v.4h.8v.2h-1z" fill="#000"/>
<g font-size="4.5">
<text x="130.8" y="36.7">WALL</text>
<text x="35.4" y="110.7" transform="rotate(-90 35.4 110.7)">WALKWAY</text>
<text x="250.5" y="110.7" transform="rotate(-90 250.5 110.7)">WALKWAY</text>
<text x="124.6" y="160">WALKWAY</text>
</g>
<g font-size="3.3">
<text x="132.4" y="41.5">10000</text>
<text x="238.1" y="103.4" transform="rotate(-90 238.1 103.4)">5000</text>
</g>
<g font-size="2.8">
<text x="234.3" y="162.3">NIHVA TECHNOLOGIES</text>
<text x="238.4" y="165.4">PVT. LTD. PUNE</text>
</g>
<g font-size="2.5">
<text x="132.1" y="56.9">LED SCREEN</text>
<text x="66.7" y="60.3">ISO 3000</text>
<text x="136" y="64.9">GLASS DOOR</text>
<text x="205.4" y="60.7">HS9020GAT</text>
<text x="76.3" y="79.8">BOOM BARRIER</text>
<text x="224.6" y="88" transform="rotate(90 224.6 88)">FIRE RATED ROLLING SHUTTER</text>
<text x="149.1" y="107.6" transform="rotate(-90 149.1 107.6)">SCISSOR LIFT</text>
<text x="182.3" y="102.6">ACO PRODUCT</text>
<text x="49.3" y="126.3" transform="rotate(-90 49.3 126.3)">RR CLEAN</text>
<text x="64" y="127.7">3 LEAF</text>
<text x="64" y="130.3">TELESCOPIC</text>
<text x="105.9" y="126.5" transform="rotate(-90 105.9 126.5)">TELESCOPIC 2 LEAF SLIDING ROOF</text>
<text x="109.5" y="126.5" transform="rotate(-90 109.5 126.5)">AT TOP OF STALL</text>
<text x="170.7" y="139.4">AUTOMATIC VERTICAL WINDOW</text>
<text x="165.3" y="165.5">EXHIBITION PLAN LAYOT</text>
<text x="24.4" y="177.3">1. STALL HEIGHT ; 14 FEET</text>
<text x="24.5" y="174.3">NOTE :</text>
<text x="203.5" y="178.1">PROJECT - CONSTRO EXHIBITION</text>
<text x="203.6" y="174.5">CLIENT -</text>
<text x="203.3" y="181.7">SITE LOCATION - PUNE</text>
<text x="203.4" y="185.3">DWG. NO. : NIHVA/19-20/VDR/221</text>
<text x="252.7" y="185.3">REV- 0</text>
<text x="202.9" y="188.9">SCALE: NTS</text>
<text x="225.7" y="188.9">WT:</text>
<text x="243.7" y="188.9">SHEET: 01 OF 01</text>
</g>
<text font-size="2.2" x="160.4" y="185">If any queries contact : design@nihva.com</text>
<g font-size="2.1">
<text x="239" y="167.5">Tel : 020 66304033</text>
<text x="170.9" y="171.3">NAME</text>
<text x="183.3" y="171.3">SIGN</text>
<text x="193.2" y="171.3">DATE</text>
<text x="237.2" y="171.6">Website:- www.nihva.com</text>
<text x="237.8" y="169.6">Email:- info@nihva.com</text>
<text x="171.2" y="174.4">P.A</text>
<text x="171.4" y="178">V.T</text>
</g>
<g font-size="1.9">
<text x="160.2" y="177.6">CHECK</text>
<text x="160.3" y="174.4">DRAWN</text>
<text x="160.3" y="181.1">APPRD.</text>
</g>
<g font-size="1.7">
<text x="191.3" y="174.1">22.11.2019</text>
<text x="191.3" y="177.7">22.11.2019</text>
<text x="166.5" y="188.6">ALL DIMENSION ARE IN mm</text>
</g>
</svg>
